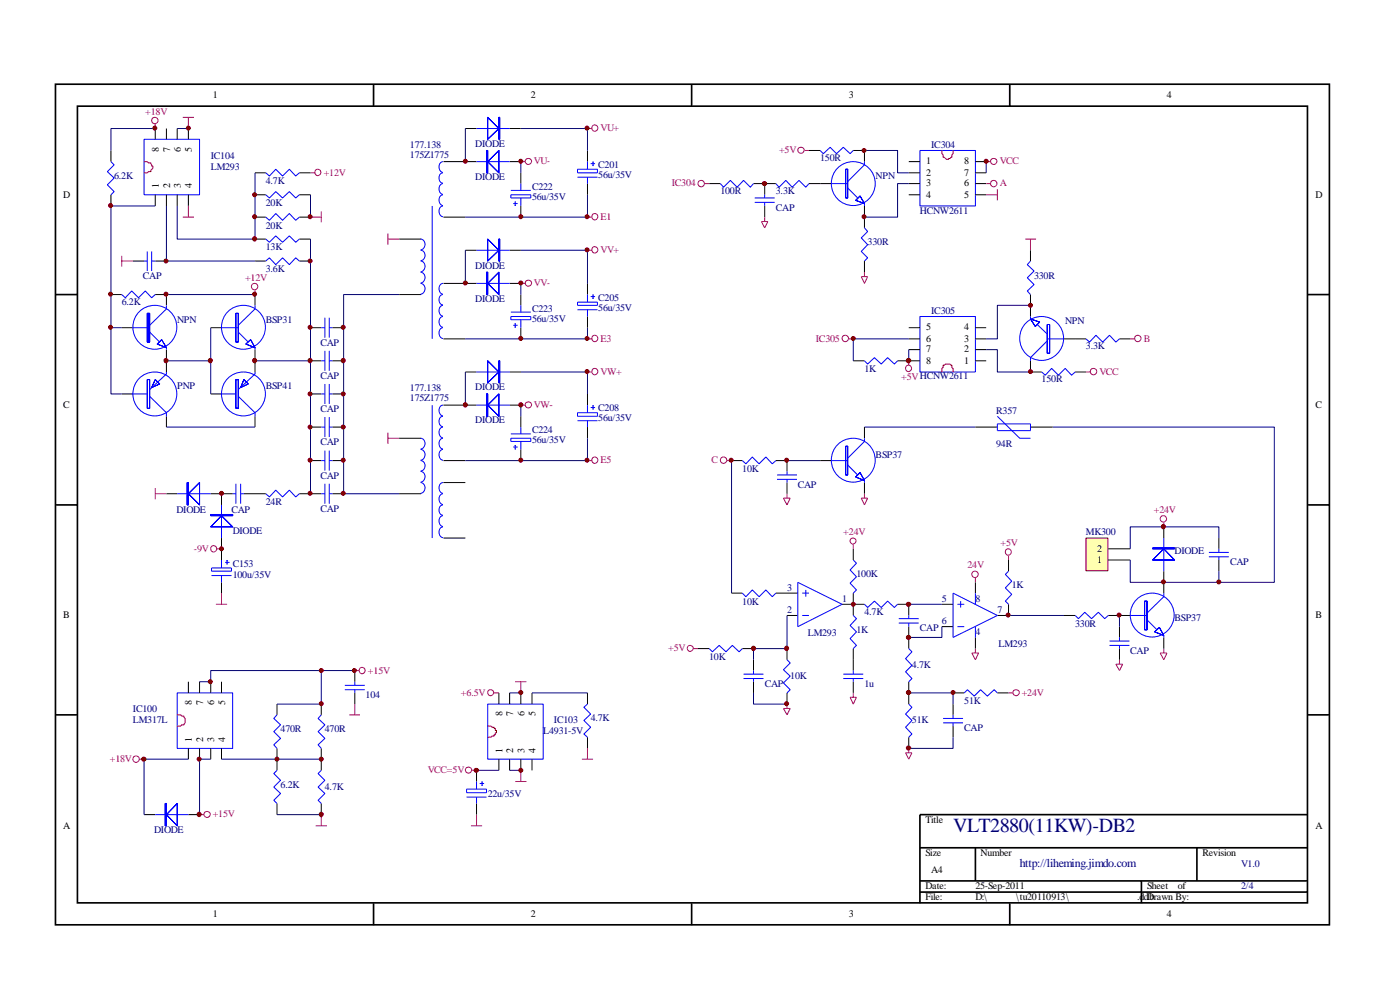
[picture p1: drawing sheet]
<svg xmlns="http://www.w3.org/2000/svg" width="297mm" height="210mm" viewBox="0 0 297 210" stroke-linecap="round" stroke-linejoin="round" font-family="sans-serif">
<g fill="none" stroke="#000" stroke-width=".35">
<path d="M11.8 17.9h270.2v178.3h-270.2zM79.2 17.9v4.6M146.7 17.9v4.6M214.2 17.9v4.6M16.4 22.5h261v169h-261zM11.8 62.5h4.6M277.5 62.5h4.6M11.8 107.1h4.6M277.5 107.1h4.6M11.8 151.6h4.6M277.5 151.6h4.6M195.2 179.8h82.3"/>
<path d="M206.9 179.8v7.1M253.9 179.8v7.1M277.5 172.8h-82.3v18.8M79.2 191.6v4.7M146.7 191.6v4.7M195.2 186.9h82.3M195.2 189.2h82.3M214.2 191.6v4.7M242.1 186.9v4.7"/>
</g>
<g fill="none" stroke="#00f" stroke-width=".21">
<path d="M23.5 34.3l.7 .7-1.4 1.4 1.4 1.4-1.4 1.4 1.4 1.4-.7 .7M30.6 29.5h11.7v11.8h-11.7zM56.4 36.7l.7 .6 1.4-1.4 1.4 1.4 1.5-1.4 1.3 1.4 .8-.6M94 38.9a1.19 1.19 0 0 0-.9 1.2 1.19 1.19 0 0 0 .9 1.1M94 36.7a1.14 1.14 0 0 0-.9 1.1 1.14 1.14 0 0 0 .9 1.1M94 34.3a1.19 1.19 0 0 0-.9 1.1 1.19 1.19 0 0 0 .9 1.2M101.1 27.3h7M101.1 34.3h7M110.5 38.9v1.5M122.5 35.9h4.2v.8h-4.2zM122.5 37.6h4.2M124.6 34.3v1.6"/>
<path d="M124.6 37.6v1.3M125.3 34.7h.9M125.8 34.3v.9M152.8 38.9l.7 .8 1.4-1.4 1.5 1.4 1.3-1.4 1.5 1.4 .7-.8M164.6 38.9l.7 .8 1.4-1.4 1.4 1.4 1.4-1.4 1.4 1.4 .7-.8M174 31.9l.7 .7 1.4-1.4 1.4 1.4 1.4-1.4 1.4 1.4 .7-.7M176.4 38.9h3.4M179.8 39.9l2.1 2.1M183.4 34.3v.7l-3.6 3.5M195.2 31.9h11.7v11.8h-11.7zM30.6 55.4h.6M31.2 53.3v4.2"/>
<path d="M32.2 55.4h.7M32.2 53.3v4.2M56.4 50.7l.7 .7 1.4-1.4 1.4 1.4 1.5-1.4 1.3 1.4 .8-.7M56.4 55.4l.7-.7 1.4 1.4 1.4-1.4 1.5 1.4 1.3-1.4 .8 .7M56.4 41.3l.7 .7 1.4-1.4 1.4 1.4 1.5-1.4 1.3 1.4 .8-.7M56.4 46.1l.7 .6 1.4-1.4 1.4 1.4 1.5-1.4 1.3 1.4 .8-.6M89.2 50.7a1.17 1.17 0 0 1 1 1.2 1.17 1.17 0 0 1-1 1.1M89.2 53.1a1.11 1.11 0 0 1 1 1.1 1.11 1.11 0 0 1-1 1.1M89.2 55.4a1.17 1.17 0 0 1 1 1.1 1.17 1.17 0 0 1-1 1.2M89.2 57.7a1.17 1.17 0 0 1 1 1.2 1.17 1.17 0 0 1-1 1.1M91.7 43.7v28.2M94 43.7a1.19 1.19 0 0 0-.9 1.1 1.19 1.19 0 0 0 .9 1.2"/>
<path d="M94 41.3a1.19 1.19 0 0 0-.9 1.2 1.19 1.19 0 0 0 .9 1.1M101.1 53.1h7M108.4 41.3h4.2v.7h-4.2zM108.4 40.4h4.2M108.9 43.2h.9M109.3 42.8v.9M110.5 42v1.7M160.1 42h4.2M160.1 42.9h4.2M162.2 41.3v.7M162.2 42.9v.8M183.4 48.3l.7 .8-1.4 1.4 1.4 1.4-1.4 1.4 1.4 1.4-.7 .7"/>
<path d="M183.4 43.2v.5M218.6 55.4l-.7 .7 1.5 1.4-1.5 1.4 1.5 1.5-1.5 1.3 .7 .8M25.8 62.5l.8 .7 1.3-1.5 1.5 1.5 1.4-1.5 1.4 1.5 .7-.7M28.2 69.5h3.5M31.7 70.4l2.2 2.2M35.3 64.8v.7l-3.6 3.5M35.3 78.9v.4l-3.6 3.3M35.3 73.7v.5M47 69.5h3.5M50.5 70.4l2.2 2.2M54.1 64.8v.7l-3.6 3.5M54.1 78.9v.4l-3.6 3.3"/>
<path d="M54.1 73.7v.5M68.2 69.5h.7M68.2 76.5h.7M68.9 67.4v4.2M68.9 74.4v4.3M69.8 69.5h.7M69.8 67.4v4.2M69.8 74.4v4.3M69.8 76.5h.7M89.2 60.1a1.17 1.17 0 0 1 1 1.2 1.17 1.17 0 0 1-1 1.1M94 69.5a1.19 1.19 0 0 0-.9 1.2 1.19 1.19 0 0 0 .9 1.1M94 67.1a1.19 1.19 0 0 0-.9 1.2 1.19 1.19 0 0 0 .9 1.1"/>
<path d="M94 64.8a1.19 1.19 0 0 0-.9 1.1 1.19 1.19 0 0 0 .9 1.2M94 62.5a1.14 1.14 0 0 0-.9 1.1 1.14 1.14 0 0 0 .9 1.1M94 60.1a1.19 1.19 0 0 0-.9 1.2 1.19 1.19 0 0 0 .9 1.1M101.1 60.1h7M101.1 78.9h7M108.4 67.1h4.2v.7h-4.2zM108.4 66.2h4.2M108.9 69h.9M109.3 68.6v.9M110.5 64.8v1.4M110.5 67.8v1.7M122.5 64.1h4.2v.7h-4.2z"/>
<path d="M122.5 65.7h4.2M124.6 62.5v1.6M124.6 65.7v1.4M125.3 62.9h.9M125.8 62.5v.9M183.4 76.5l.7 .7 1.4-1.3 1.4 1.3 1.4-1.3 1.4 1.3 .7-.7M195.2 67.1h11.7v11.8h-11.7zM218.6 67.1v.5M220 68.8l2.2 2.1M221 78.9l.7 .7 1.4-1.5 1.4 1.5 1.5-1.5 1.3 1.5 .8-.7M222.2 72.3l-3.6 3.6v.6M222.2 71.9h3.5"/>
<path d="M230.4 71.9l.7 .7 1.4-1.5 1.4 1.5 1.5-1.5 1.3 1.5 .8-.7M27.9 83.6h3.3M31.7 84.1l3.6 3.4v.8M46.8 83.6h3.2M50.5 84.1l3.6 3.4v.8M68.2 83.6h.7M68.2 97.7h.7M68.2 90.6h.7M68.9 81.4v4.3M68.9 88.5v4.2M68.9 95.6v4.2M69.8 83.6h.7"/>
<path d="M69.8 97.7h.7M69.8 81.4v4.3M69.8 88.5v4.2M69.8 95.6v4.2M69.8 90.6h.7M89.2 93a1.17 1.17 0 0 1 1 1.1 1.17 1.17 0 0 1-1 1.1M89.2 95.3a1.17 1.17 0 0 1 1 1.2 1.17 1.17 0 0 1-1 1.1M89.2 97.7a1.11 1.11 0 0 1 1 1.1 1.11 1.11 0 0 1-1 1.1M89.2 100a1.17 1.17 0 0 1 1 1.1 1.17 1.17 0 0 1-1 1.2M91.7 85.9v28.2M94 95.3a1.19 1.19 0 0 0-.9 1.2 1.19 1.19 0 0 0 .9 1.1M94 93a1.19 1.19 0 0 0-.9 1.1 1.19 1.19 0 0 0 .9 1.1"/>
<path d="M94 90.6a1.19 1.19 0 0 0-.9 1.1 1.19 1.19 0 0 0 .9 1.2M94 88.3a1.14 1.14 0 0 0-.9 1.1 1.14 1.14 0 0 0 .9 1.1M94 85.9a1.19 1.19 0 0 0-.9 1.2 1.19 1.19 0 0 0 .9 1.1M101.1 85.9h7M108.4 93h4.2v.6h-4.2zM108.4 92h4.2M108.9 94.8h.9M109.3 94.4v.9M110.5 90.6v1.4M110.5 93.6v1.7M122.5 87.5h4.2v.8h-4.2zM122.5 89.2h4.2"/>
<path d="M124.6 85.9v1.6M124.6 89.2v1.4M125.3 86.4h.9M125.8 85.9v1M176.4 97.7h3.4M179.8 98.6l2.1 2.2M183.4 93v.6l-3.6 3.6M37.6 104.7h7.1M47 107.1v7M47 118.8v1.7M47.8 119.3h.9M48.2 118.8v.9"/>
<path d="M49.4 104.7h.6M50 102.6v4.2M51.1 104.7h.6M51.1 102.6v4.2M56.4 104.7l.7 .7 1.4-1.4 1.4 1.4 1.5-1.4 1.3 1.4 .8-.7M68.2 104.7h.7M68.9 102.6v4.2M69.8 102.6v4.2M69.8 104.7h.7M89.2 102.4a1.17 1.17 0 0 1 1 1.1 1.17 1.17 0 0 1-1 1.1M94 111.8a1.19 1.19 0 0 0-.9 1.1 1.19 1.19 0 0 0 .9 1.1M94 109.4a1.19 1.19 0 0 0-.9 1.1 1.19 1.19 0 0 0 .9 1.2"/>
<path d="M94 107.1a1.14 1.14 0 0 0-.9 1.1 1.14 1.14 0 0 0 .9 1.1M94 104.7a1.19 1.19 0 0 0-.9 1.2 1.19 1.19 0 0 0 .9 1.1M94 102.4a1.19 1.19 0 0 0-.9 1.1 1.19 1.19 0 0 0 .9 1.1M183.4 101.9v.5M44.9 120.5h4.2v.7h-4.2zM44.9 122.1h4.2M47 122.1v1.4M169.2 123.5l9.4 4.7-9.4 4.7zM170.2 130.6h1.4M170.2 125.8h1.4M170.9 125.1v1.5M192.8 137.6l.7 .7-1.4 1.4 1.4 1.4-1.4 1.4 1.4 1.4-.7 .7"/>
<path d="M202.2 125.8l9.4 4.8-9.4 4.6zM203.1 132.9h1.5M203.1 128.2h1.5M203.8 127.5v1.4M206.9 125.8v2.4M206.9 132.9v2.3M228.1 130.6l.7 .6 1.3-1.3 1.5 1.3 1.4-1.3 1.4 1.3 .7-.6M239.8 130.6h3.5M243.3 131.5l2.1 2.1M246.9 125.8v.8l-3.6 3.4M246.9 134.8v.4M37.6 147h11.8v11.7h-11.8z"/>
<path d="M58.8 151.6l-.7 .8 1.4 1.4-1.4 1.4 1.4 1.4-1.4 1.4 .7 .7M68.2 151.6l-.7 .8 1.4 1.4-1.4 1.4 1.4 1.4-1.4 1.4 .7 .7M73.2 145.4h4.2M73.2 146.3h4.2M75.3 144.6v.8M75.3 146.3v.7M103.5 149.4h11.7v11.6h-11.7zM124.6 149.4l-.7 .6 1.4 1.5-1.4 1.3 1.4 1.5-1.4 1.4 .7 .7M192.8 149.4l.7 .6-1.4 1.5 1.4 1.3-1.4 1.5 1.4 1.4-.7 .7M204.6 147l.6-.7 1.5 1.4 1.3-1.4 1.5 1.4 1.4-1.4 .7 .7M32.9 172.8h7.1M58.8 163.4l-.7 .7 1.4 1.4-1.4 1.5 1.4 1.3-1.4 1.5 .7 .6"/>
<path d="M68.2 163.4l-.7 .7 1.4 1.4-1.4 1.5 1.4 1.3-1.4 1.5 .7 .6M99 167.4h4.2v.7h-4.2zM99 169.1h4.2M101.1 165.8v1.6M101.1 169.1v1.3M101.8 166.2h.9M102.3 165.8v.9"/>
<circle cx="181" cy="38.9" r="4.7"/>
<circle cx="32.8" cy="69.4" r="4.7"/>
<circle cx="51.6" cy="69.4" r="4.7"/>
<circle cx="221" cy="71.8" r="4.7"/>
<circle cx="32.8" cy="83.6" r="4.7"/>
<circle cx="51.6" cy="83.6" r="4.7"/>
<circle cx="181" cy="97.6" r="4.7"/>
<circle cx="244.4" cy="130.5" r="4.7"/>
</g>
<g fill="none" stroke="#000" stroke-width=".21">
<path d="M23.5 31.9v2.4M32.9 27.3v2.2M35.3 27.3v2.2M37.6 27.3v2.2M40 27.3v2.2M54.1 36.7h2.3M63.5 36.7h2.4M94.1 34.3h7M98.7 27.3h2.4M108.1 34.3h2.4M108.1 27.3h2.4M110.5 36.7v2.2"/>
<path d="M124.6 31.9v2.4M124.6 38.9v2.4M150.5 38.9h2.3M159.9 38.9h4.7M162.2 38.9v2.4M171.6 38.9h4.8M171.6 31.9h2.4M181 31.9h2.4v2.4M192.8 36.7h2.4M192.8 34.3h2.4M192.8 38.9h2.4M206.9 36.7h2.3"/>
<path d="M206.9 34.3h2.3M206.9 38.9h2.3M23.5 41.3v2.4M28.2 55.4h2.4M32.9 41.3v2.4M32.9 55.4h2.4M35.3 41.3v2.4M37.6 41.3v2.4M40 41.3v2.4M54.1 50.7h2.3M54.1 55.4h2.3M54.1 41.3h2.3"/>
<path d="M54.1 46.1h2.3M63.5 50.7h2.4M63.5 55.4h2.4M63.5 41.3h2.4M63.5 46.1h2.4M84.7 50.7h4.6M94.1 46.1h4.6M98.7 53.1h2.4M108.1 53.1h2.4M110.5 43.7v2.4M162.2 43.7v2.4M183.4 43.7v4.6"/>
<path d="M183.4 55.4v2.3M192.8 41.3h2.4M206.9 41.3h2.3M218.6 53.1v2.3M23.5 62.5h2.3M25.8 69.5h2.4M32.9 62.5h2.4v2.3M35.3 74.2v4.7M44.7 69.5h2.3M54.1 62.5v2.3M54.1 74.2v4.7M65.9 69.5h2.3"/>
<path d="M65.9 76.5h2.3M70.5 69.5h2.4M70.5 76.5h2.4M84.7 62.5h4.6M94.1 71.9h4.6M94.1 60.1h7M98.7 78.9h2.4M108.1 60.1h2.4M108.1 78.9h2.4M110.5 62.5v2.3M110.5 69.5v2.4M124.6 60.1v2.4"/>
<path d="M124.6 67.1v2.4M181 76.5h2.4M190.4 76.5h4.8M192.8 69.5h2.4M192.8 71.9h2.4M192.8 74.2h2.4M206.9 69.5h2.3M206.9 76.5h2.3M206.9 71.9h2.3M206.9 74.2h2.3M218.6 76.5v2.4h2.4M218.6 62.5v4.6"/>
<path d="M225.7 71.9h4.7M228.1 78.9h2.3M237.5 71.9h2.3M25.8 83.6h2.4M35.3 88.3v2.3M44.7 83.6h2.3M54.1 88.3v2.3M65.9 83.6h2.3M65.9 97.7h2.3M65.9 90.6h2.3M70.5 83.6h2.4M70.5 97.7h2.4"/>
<path d="M70.5 90.6h2.4M84.7 93h4.6M94.1 97.7h4.6M94.1 85.9h7M108.1 85.9h2.4M110.5 88.3v2.3M110.5 95.3v2.4M124.6 83.6v2.3M124.6 90.6v2.4M174 97.7h2.4M183.4 90.6v2.4M35.3 104.7h2.3"/>
<path d="M44.7 104.7h4.7M47 104.7v2.4M47 114.1v4.7M51.7 104.7h4.7M63.5 104.7h4.7M70.5 104.7h2.4M84.7 104.7h4.6M94.1 114.1h4.6M94.1 102.4h4.6M183.4 102.4v2.3M47 123.5v2.3M167 130.6h2.2"/>
<path d="M167 125.8h2.2M178.6 128.2h2.4M192.8 135.2v2.4M199.8 128.2h2.4M199.8 132.9h2.4M206.9 123.5v2.3M206.9 135.2v2.4M211.6 130.6h2.4M225.7 130.6h2.4M235.1 130.6h4.7M246.9 123.5v2.3M246.9 135.2v2.4"/>
<path d="M40 144.6v2.4M40 158.7v2.3M42.3 144.6v2.4M42.3 158.7v2.3M44.7 144.6v2.4M44.7 158.7v2.3M47 144.6v2.4M47 158.7v2.3M58.8 149.4v2.2M58.8 158.7v4.7M68.2 149.4v2.2M68.2 158.7v4.7"/>
<path d="M75.3 142.2v2.4M75.3 147v2.4M105.8 147v2.4M108.1 147v2.4M110.5 147v2.4M112.9 147v2.4M124.6 147v2.4M124.6 156.4v2.3M192.8 144.6v4.8M192.8 156.4v2.3M202.2 147h2.4M211.6 147h2.4"/>
<path d="M30.6 172.8h2.3M40 172.8h2.3M58.8 170.4v2.4M68.2 170.4v2.4M101.1 163.4v2.4M101.1 170.4v2.4M105.8 161v2.4M108.1 161v2.4M110.5 161v2.4M112.9 161v2.4"/>
</g>
<path d="M30.6 34.3h.6l.3 .2h.5l.2 .7h.2v.5l-.4 .5v.2h-.5l-.3 .3h-.6M199.8 31.9v.7l.3 .3v.5h.2a.72 .72 0 0 0 1 .4v-.2l.6-.2v-.5l.3-.3v-.7M199.8 78.9v-.8l.3-.1v-.5h.2l.3-.3h.9l.4 .3v.5l.3 .1v.8M37.6 151.6h.8l.1 .3h.5v.2l.3 .3v.9l-.3 .5h-.5l-.1 .2h-.8M103.5 154h.6l.3 .3h.4v.2h.3v.4h.2v.5h-.2v.5h-.3v.2h-.4l-.3 .3h-.6" fill="none" stroke="#f00" stroke-width=".21"/>
<g fill="none" stroke="#a1006a" stroke-width=".21">
<path d="M32.9 26.3v1M38.8 24.9h2.3M40 24.9v2.4M65.9 36.7h.9M110.5 34.3h.9M124.6 27.3h1M149.5 38.9h1M170.7 31.9h.9M209.2 34.3h.9M209.2 38.9h.9M25.8 54.3v2.3M25.8 55.4h2.4"/>
<path d="M38.8 46.1h2.3M40 43.7v2.4M65.9 46.1h2.3M68.2 44.9v2.3M82.3 49.5v2.4M82.3 50.7h2.4M124.6 46.1h1M124.6 53.1h1M161.5 47h1.4l-.7 1.3zM162.2 46.1v.9M182.7 58.7h1.4l-.7 1.4zM183.4 57.7v1"/>
<path d="M209.2 41.3h2.4M211.6 40.1v2.4M217.5 50.7h2.3M218.6 50.7v2.4M54.1 61.6v.9M110.5 60.1h.9M124.6 71.9h1M124.6 78.9h1M180.1 71.9h.9M192.8 76.5v1M230.4 78.9h.9M239.8 71.9h.9"/>
<path d="M82.3 91.8v2.3M82.3 93h2.4M110.5 85.9h.9M124.6 97.7h1M32.9 103.5v2.4M32.9 104.7h2.4M46.1 116.4h.9M182.7 105.7h1.4l-.7 1.4zM183.4 104.7v1M45.8 128.2h2.4M47 125.8v2.4M206.2 138.5h1.4l-.7 1.5z"/>
<path d="M206.9 137.6v.9M237.5 140v.9M246.1 138.5h1.5l-.7 1.5zM246.9 137.6v.9M74.1 151.6h2.3M75.3 142.2h.9M75.3 149.4v2.2M104.8 147h1M109.3 144.6h2.4M110.5 144.6v2.4M124.6 158.7v2.3M166.2 150.3h1.4l-.6 1.3z"/>
<path d="M167 149.4v.9M192.1 159.7h1.4l-.7 1.3zM192.8 158.7v1M236.7 140.9h1.5l-.7 1.3zM29.6 161h1M42.3 172.8h1M67 175.2h2.3M68.2 172.8v2.4M99.9 175.2h2.4M100.2 163.4h.9M101.1 172.8v2.4M123.4 161h2.4"/>
<circle cx="32.8" cy="25.6" r=".68"/>
<circle cx="67.4" cy="36.6" r=".66"/>
<circle cx="112.1" cy="34.2" r=".66"/>
<circle cx="126.2" cy="27.2" r=".66"/>
<circle cx="148.8" cy="38.9" r=".68"/>
<circle cx="169.9" cy="31.9" r=".66"/>
<circle cx="210.8" cy="38.9" r=".68"/>
<circle cx="210.8" cy="34.2" r=".66"/>
<circle cx="126.2" cy="46" r=".66"/>
<circle cx="126.2" cy="53" r=".66"/>
<circle cx="54" cy="60.8" r=".68"/>
<circle cx="112.1" cy="60.1" r=".66"/>
<circle cx="126.2" cy="78.8" r=".66"/>
<circle cx="126.2" cy="71.8" r=".66"/>
<circle cx="179.3" cy="71.8" r=".68"/>
<circle cx="192.7" cy="78.1" r=".66"/>
<circle cx="232" cy="78.8" r=".68"/>
<circle cx="241.4" cy="71.8" r=".68"/>
<circle cx="112.1" cy="85.9" r=".66"/>
<circle cx="126.2" cy="97.6" r=".66"/>
<circle cx="45.3" cy="116.4" r=".66"/>
<circle cx="76.8" cy="142.2" r=".66"/>
<circle cx="104.1" cy="146.9" r=".64"/>
<circle cx="28.9" cy="161" r=".68"/>
<circle cx="44" cy="172.8" r=".66"/>
<circle cx="99.4" cy="163.4" r=".66"/>
</g>
<path d="M31.2 66.5v6.1h.5v-6.1zM31.2 66.5v6.1h.5v-6.1z" fill="#00f" stroke="#00f" stroke-width=".21"/>
<g fill="#00f" stroke="#00f" stroke-width=".21">
<path d="M34.3 72.1l-.9 .9 1.9 .7zM34.3 72.1l-.9 .9 1.9 .7z" fill-rule="evenodd"/>
<path d="M50 66.5v6.1h.5v-6.1zM50 66.5v6.1h.5v-6.1z" fill-rule="evenodd"/>
<path d="M52.2 73l1.9 .7-.9-1.6zM52.2 73l1.9 .7-.9-1.6z" fill-rule="evenodd"/>
<path d="M31.2 80.5v6.1h.5v-6.1zM31.2 80.5v6.1h.5v-6.1z" fill-rule="evenodd"/>
<path d="M32.9 80.5l1 .9-1.7 .8zM32.9 80.5l1 .9-1.7 .8z" fill-rule="evenodd"/>
<path d="M50 80.5v6.1h.5v-6.1zM50 80.5v6.1h.5v-6.1z" fill-rule="evenodd"/>
<path d="M51.7 80.5l1 .9-1.6 .8zM51.7 80.5l1 .9-1.6 .8z" fill-rule="evenodd"/>
<path d="M39.7 102.4v4.7h.3v-4.7zM39.7 102.4v4.7h.3v-4.7z" fill-rule="evenodd"/>
<path d="M40 104.7l2.3-2.3v4.7zM40 104.7l2.3-2.3v4.7z" fill-rule="evenodd"/>
<path d="M44.7 109.1v.3h4.7v-.3zM44.7 109.1v.3h4.7v-.3z" fill-rule="evenodd"/>
<path d="M47 109.4l2.4 2.4h-4.7zM47 109.4l2.4 2.4h-4.7z" fill-rule="evenodd"/>
<path d="M105.8 24.9v4.6h.2v-4.6zM105.8 24.9v4.6h.2v-4.6z" fill-rule="evenodd"/>
<path d="M103.5 24.9l2.3 2.4-2.3 2.2zM103.5 24.9l2.3 2.4-2.3 2.2z" fill-rule="evenodd"/>
<path d="M105.8 50.7v4.7h.2v-4.7zM105.8 50.7v4.7h.2v-4.7z" fill-rule="evenodd"/>
<path d="M103.5 50.7l2.3 2.4-2.3 2.3zM103.5 50.7l2.3 2.4-2.3 2.3z" fill-rule="evenodd"/>
<path d="M103.2 31.9v4.8h.3v-4.8zM103.2 31.9v4.8h.3v-4.8z" fill-rule="evenodd"/>
<path d="M103.5 34.3l2.3-2.4v4.8zM103.5 34.3l2.3-2.4v4.8z" fill-rule="evenodd"/>
<path d="M103.2 57.7v4.8h.3v-4.8zM103.2 57.7v4.8h.3v-4.8z" fill-rule="evenodd"/>
<path d="M103.5 60.1l2.3-2.4v4.8zM103.5 60.1l2.3-2.4v4.8z" fill-rule="evenodd"/>
<path d="M105.8 76.5v4.7h.2v-4.7zM105.8 76.5v4.7h.2v-4.7z" fill-rule="evenodd"/>
<path d="M103.5 76.5l2.3 2.4-2.3 2.3zM103.5 76.5l2.3 2.4-2.3 2.3z" fill-rule="evenodd"/>
<path d="M103.2 83.6v4.7h.3v-4.7zM103.2 83.6v4.7h.3v-4.7z" fill-rule="evenodd"/>
<path d="M103.5 85.9l2.3-2.3v4.7zM103.5 85.9l2.3-2.3v4.7z" fill-rule="evenodd"/>
<path d="M35.1 170.4v4.8h.2v-4.8zM35.1 170.4v4.8h.2v-4.8z" fill-rule="evenodd"/>
<path d="M37.6 170.4v4.8l-2.3-2.4zM37.6 170.4v4.8l-2.3-2.4z" fill-rule="evenodd"/>
<path d="M179.4 35.9v6.1h.4v-6.1zM179.4 35.9v6.1h.4v-6.1z" fill-rule="evenodd"/>
<path d="M181.5 42.5l1.9 .7-.9-1.6zM181.5 42.5l1.9 .7-.9-1.6z" fill-rule="evenodd"/>
<path d="M222.2 68.8v6.1h.5v-6.1zM222.2 68.8v6.1h.5v-6.1z" fill-rule="evenodd"/>
<path d="M218.6 67.6l1 1.7 1-1zM218.6 67.6l1 1.7 1-1z" fill-rule="evenodd"/>
<path d="M179.4 94.7v6.1h.4v-6.1zM179.4 94.7v6.1h.4v-6.1z" fill-rule="evenodd"/>
<path d="M182.5 100.2l-1 1 1.9 .7zM182.5 100.2l-1 1 1.9 .7z" fill-rule="evenodd"/>
<path d="M242.8 127.5v6.1h.5v-6.1zM242.8 127.5v6.1h.5v-6.1z" fill-rule="evenodd"/>
<path d="M244.9 134l2 .8-.9-1.7zM244.9 134l2 .8-.9-1.7z" fill-rule="evenodd"/>
</g>
<g fill="none" stroke="#000080" stroke-width=".21">
<path d="M32.9 27.3h-9.4v4.6M37.6 27.3h2.4M54.1 36.7v14h-16.5v-7M98.7 27.3v7M110.5 27.3h14.1v4.6M110.5 34.3v2.4M183.4 31.9h7v4.8h2.4M192.8 38.9h-2.4v7.2h-7M209.2 34.3v2.4M32.9 43.7h-9.4v39.9h2.3M35.3 43.7v11.7h18.8M65.9 41.3v4.8"/>
<path d="M65.9 50.7v54M98.7 53.1v7M110.5 53.1h14.1v7M124.6 41.3v4.8h-25.9M23.5 69.5h2.3M35.3 76.5h9.4M35.3 62.5h18.8M44.7 69.5v14.1M54.1 76.5h11.8M84.7 62.5h-11.8v42.2h11.8M98.7 78.9v7M110.5 78.9h14.1v4.7"/>
<path d="M110.5 60.1v2.4M124.6 69.5v2.4h-25.9M192.8 71.9h-11.8v4.6M192.8 74.2v2.3M209.2 74.2h2.4v4.7h7M218.6 64.8h-7v7.1h-2.4M35.3 90.6h18.8M110.5 85.9v2.4M124.6 93v4.7h-25.9M68.2 142.2v7.2h-9.4M75.3 142.2h-30.6v2.4h-2.4M108.1 147h2.4"/>
<path d="M112.9 147h11.7M40 161h-9.4v11.8M44.7 161h-2.4v11.8M47 161h21.2M58.8 172.8h9.4M101.1 163.4h4.7"/>
</g>
<g fill="#800000" stroke="#800000" stroke-width=".21">
<circle cx="35.2" cy="76.5" r=".45"/>
<circle cx="44.6" cy="76.5" r=".45"/>
<circle cx="35.2" cy="62.4" r=".42"/>
<circle cx="54" cy="62.4" r=".42"/>
<circle cx="54" cy="76.5" r=".45"/>
<circle cx="65.8" cy="97.6" r=".42"/>
<circle cx="65.8" cy="76.5" r=".45"/>
<circle cx="65.8" cy="83.6" r=".42"/>
<circle cx="65.8" cy="90.6" r=".42"/>
<circle cx="72.8" cy="76.5" r=".45"/>
<circle cx="72.8" cy="83.6" r=".42"/>
<circle cx="72.8" cy="90.6" r=".42"/>
<circle cx="65.8" cy="104.6" r=".42"/>
<circle cx="47" cy="104.6" r=".42"/>
<circle cx="72.8" cy="69.4" r=".42"/>
<circle cx="32.9" cy="27.2" r=".42"/>
<circle cx="23.5" cy="43.6" r=".42"/>
<circle cx="23.5" cy="62.4" r=".42"/>
<circle cx="23.5" cy="69.4" r=".42"/>
<circle cx="65.8" cy="69.4" r=".42"/>
<circle cx="65.8" cy="55.4" r=".42"/>
<circle cx="35.2" cy="55.4" r=".42"/>
<circle cx="40" cy="27.2" r=".42"/>
<circle cx="54" cy="50.7" r=".45"/>
<circle cx="54" cy="41.3" r=".42"/>
<circle cx="54" cy="46" r=".42"/>
<circle cx="65.8" cy="46" r=".42"/>
<circle cx="98.7" cy="34.2" r=".42"/>
<circle cx="98.7" cy="60" r=".42"/>
<circle cx="124.5" cy="46" r=".42"/>
<circle cx="110.5" cy="46" r=".42"/>
<circle cx="124.5" cy="27.2" r=".42"/>
<circle cx="110.5" cy="34.2" r=".42"/>
<circle cx="124.5" cy="53" r=".42"/>
<circle cx="124.5" cy="71.8" r=".42"/>
<circle cx="110.5" cy="71.8" r=".42"/>
<circle cx="110.5" cy="60" r=".42"/>
<circle cx="72.8" cy="97.6" r=".42"/>
<circle cx="72.8" cy="104.6" r=".42"/>
<circle cx="98.7" cy="85.9" r=".45"/>
<circle cx="124.5" cy="78.8" r=".42"/>
<circle cx="124.5" cy="97.6" r=".42"/>
<circle cx="110.5" cy="97.6" r=".42"/>
<circle cx="110.5" cy="85.9" r=".45"/>
<circle cx="183.3" cy="31.9" r=".42"/>
<circle cx="183.3" cy="46" r=".42"/>
<circle cx="162.2" cy="38.9" r=".45"/>
<circle cx="209.2" cy="34.2" r=".42"/>
<circle cx="218.6" cy="64.8" r=".42"/>
<circle cx="218.6" cy="78.8" r=".42"/>
<circle cx="181" cy="71.8" r=".42"/>
<circle cx="192.7" cy="76.5" r=".48"/>
<circle cx="42.2" cy="161" r=".42"/>
<circle cx="44.6" cy="144.6" r=".42"/>
<circle cx="68.1" cy="172.8" r=".45"/>
<circle cx="68.2" cy="161" r=".42"/>
<circle cx="68.2" cy="149.3" r=".42"/>
<circle cx="58.8" cy="161" r=".42"/>
<circle cx="30.5" cy="161" r=".45"/>
<circle cx="68.2" cy="142.2" r=".42"/>
<circle cx="110.5" cy="146.9" r=".42"/>
<circle cx="101.1" cy="163.4" r=".45"/>
</g>
<path d="M230.5 114.2h4.4v6.8h-4.4z" fill="#ffffb0"/>
<path d="M230.4 114.1h4.6v7h-4.6z" fill="none" stroke="#800000" stroke-width=".21"/>
<g fill="none" stroke="#000" stroke-width=".21">
<path d="M155.2 97.7h2.3M164.6 97.7h2.4v2.3M206.9 90.6h4.7M218.6 90.6h4.8M167 102.4v2.3M181 116.4v2.4M214 118.8v2.4M235.1 118.8h4.7M235.1 116.4h4.7M246.9 111.8v2.3M258.6 114.1v2.3M258.6 118.8v2.4"/>
<path d="M148.1 137.6h2.4M155.2 125.8h2.3M157.5 137.6h2.4M159.9 140v2.2M164.6 125.8h2.4M167 137.6v2.4M181 128.2h2.4M181 125.8v4.8M181 137.6v4.6M190.4 128.2h2.4v2.4M192.8 132.9v2.3M214 128.2v2.4"/>
<path d="M237.5 132.9v2.3M237.5 137.6v2.4M246.9 121.2v2.3M159.9 144.6v2.4M167 147v2.4M181 144.6v2.4M202.2 149.4v2.2M202.2 154v2.4"/>
</g>
<g fill="none" stroke="#00f" stroke-width=".21">
<path d="M157.5 97.7l.7 .7 1.4-1.5 1.4 1.5 1.5-1.5 1.3 1.5 .8-.7M167 100v.8M211.6 88.3l4.7 4.7h2.3M211.6 89.9h7v1.5h-7zM164.8 100.8h4.3M164.8 101.7h4.3M167 101.7v.7M181 118.8l.7 .7-1.4 1.4 1.4 1.4-1.4 1.4 1.4 1.4-.7 .7M246.9 114.1v7.1M256.5 117.2h4.2M256.5 118.1h4.2M258.6 116.4v.8"/>
<path d="M258.6 118.1v.7M150.5 137.6l.6 .7 1.5-1.4 1.4 1.4 1.4-1.4 1.4 1.4 .7-.7M157.5 125.8l.7 .8 1.4-1.5 1.4 1.5 1.5-1.5 1.3 1.5 .8-.8M167 140l.6 .6-1.4 1.5 1.4 1.3-1.4 1.5 1.4 1.4-.6 .7M181 130.6l.7 .6-1.4 1.5 1.4 1.3-1.4 1.5 1.4 1.4-.7 .7M183.4 128.2l.7 .7 1.4-1.4 1.4 1.4 1.4-1.4 1.4 1.4 .7-.7M190.7 131.2h4.2M190.7 132.2h4.2M192.8 130.6v.6M192.8 132.2v.7M214 121.2l-.7 .6 1.3 1.5-1.3 1.4 1.3 1.4-1.3 1.4 .7 .7M235.4 136h4.2"/>
<path d="M235.4 136.9h4.2M237.5 135.2v.8M237.5 136.9v.7M157.7 143h4.3M157.7 143.9h4.3M159.9 142.2v.8M159.9 143.9v.7M178.9 143h4.2M178.9 143.9h4.2M181 142.2v.8M181 143.9v.7M200.1 152.4h4.2"/>
<path d="M200.1 153.3h4.2M202.2 151.6v.8M202.2 153.3v.7"/>
</g>
<path d="M244.5 116.2v.2h4.7v-.2zM244.5 116.2v.2h4.7v-.2z" fill="#00f" stroke="#00f" stroke-width=".21"/>
<path d="M244.5 118.8l2.4-2.4 2.3 2.4zM244.5 118.8l2.4-2.4 2.3 2.4z" fill-rule="evenodd" fill="#00f" stroke="#00f" stroke-width=".21"/>
<g fill="none" stroke="#000080" stroke-width=".21">
<path d="M155.2 97.7v28.1M167 97.7h7M183.4 90.6h23.5M223.4 90.6h46.9v32.9h-11.7M239.8 118.8v4.7h18.8v-2.3M258.6 114.1v-2.3h-18.8v4.6M167 130.6v7h-7.1v2.4M192.8 128.2h7M199.8 132.9v2.3h-7M214 130.6h11.7M237.5 130.6v2.3M159.9 147v2.4h7.1"/>
<path d="M192.8 147h9.4v2.4M202.2 156.4v2.3h-9.4M108.1 163.4h2.4"/>
</g>
<g fill="#800000" stroke="#800000" stroke-width=".21">
<circle cx="246.8" cy="123.4" r=".42"/>
<circle cx="246.8" cy="111.7" r=".45"/>
<circle cx="213.9" cy="130.5" r=".42"/>
<circle cx="237.4" cy="130.5" r=".42"/>
<circle cx="192.8" cy="146.9" r=".45"/>
<circle cx="192.8" cy="158.7" r=".45"/>
<circle cx="202.2" cy="146.9" r=".42"/>
<circle cx="181" cy="128.2" r=".42"/>
<circle cx="166.9" cy="97.6" r=".42"/>
<circle cx="258.6" cy="123.4" r=".42"/>
<circle cx="166.9" cy="137.5" r=".45"/>
<circle cx="159.8" cy="137.5" r=".45"/>
<circle cx="166.9" cy="149.3" r=".42"/>
<circle cx="192.8" cy="128.2" r=".45"/>
<circle cx="192.8" cy="135.2" r=".45"/>
<circle cx="155.1" cy="97.6" r=".42"/>
<circle cx="110.5" cy="163.4" r=".42"/>
<circle cx="75.2" cy="142.2" r=".42"/>
<circle cx="42.2" cy="172.8" r=".45"/>
<circle cx="47" cy="116.4" r=".42"/>
</g>
<g fill="none" stroke="#a1006a" stroke-width=".21">
<path d="M154.3 97.7h.9M166.2 105.7h1.4l-.6 1.4zM167 104.7v1M181 115.5v.9M214 117.9v.9M246.9 110.8v1M147.2 137.6h.9M206.9 122.6v.9M180.3 147.9h1.4l-.7 1.5zM181 147v.9M214 147h.9M109.3 165.8h2.4"/>
<path d="M110.5 163.4v2.4"/>
<circle cx="153.5" cy="97.6" r=".68"/>
<circle cx="181" cy="114.8" r=".64"/>
<circle cx="213.9" cy="117.1" r=".66"/>
<circle cx="246.8" cy="110.1" r=".68"/>
<circle cx="146.4" cy="137.5" r=".64"/>
<circle cx="206.8" cy="121.8" r=".68"/>
<circle cx="215.6" cy="146.9" r=".66"/>
</g>
<text font-size="4.2" fill="#000080" x="202.2" y="176.4">VLT2880(11KW)-DB2</text>
<text font-size="2.5" fill="#000080" x="216.3" y="183.9">http://liheming.jimdo.com</text>
<g font-size="2.1">
<text x="45.1" y="20.8">1</text>
<text x="112.6" y="20.8">2</text>
<text x="180.1" y="20.8">3</text>
<text x="247.6" y="20.8">4</text>
<text x="33.7" y="32.2" transform="rotate(-90 33.7 32.2)">8</text>
<text x="36.1" y="32.2" transform="rotate(-90 36.1 32.2)">7</text>
<text x="38.4" y="32.2" transform="rotate(-90 38.4 32.2)">6</text>
<text x="40.7" y="32.2" transform="rotate(-90 40.7 32.2)">5</text>
<text x="196.5" y="34.9">1</text>
<text x="204.6" y="34.9">8</text>
<text x="13.4" y="41.9">D</text>
<text x="33.7" y="39.9" transform="rotate(-90 33.7 39.9)">1</text>
<text x="36.1" y="39.9" transform="rotate(-90 36.1 39.9)">2</text>
<text x="38.4" y="39.9" transform="rotate(-90 38.4 39.9)">3</text>
<text x="40.7" y="39.9" transform="rotate(-90 40.7 39.9)">4</text>
<text x="196.5" y="37.3">2</text>
<text x="196.5" y="39.5">3</text>
<text x="196.5" y="41.9">4</text>
<text x="204.6" y="41.9">5</text>
<text x="204.6" y="39.5">6</text>
<text x="204.6" y="37.3">7</text>
<text x="279.1" y="41.9">D</text>
<text x="196.5" y="70.1">5</text>
<text x="204.6" y="70.1">4</text>
<text x="196.5" y="72.5">6</text>
<text x="196.5" y="74.8">7</text>
<text x="196.5" y="77.1">8</text>
<text x="204.6" y="77.1">1</text>
<text x="204.6" y="74.8">2</text>
<text x="204.6" y="72.5">3</text>
<text x="13.4" y="86.5">C</text>
<text x="279.1" y="86.5">C</text>
<text x="232.7" y="119.4">1</text>
<text x="232.7" y="117.1">2</text>
<text x="13.4" y="131.1">B</text>
<text x="279.1" y="131.1">B</text>
<text x="40.7" y="149.5" transform="rotate(-90 40.7 149.5)">8</text>
<text x="43.1" y="149.5" transform="rotate(-90 43.1 149.5)">7</text>
<text x="45.5" y="149.5" transform="rotate(-90 45.5 149.5)">6</text>
<text x="47.8" y="149.5" transform="rotate(-90 47.8 149.5)">5</text>
<text x="106.6" y="151.9" transform="rotate(-90 106.6 151.9)">8</text>
<text x="108.9" y="151.9" transform="rotate(-90 108.9 151.9)">7</text>
<text x="111.3" y="151.9" transform="rotate(-90 111.3 151.9)">6</text>
<text x="113.6" y="151.9" transform="rotate(-90 113.6 151.9)">5</text>
<text x="40.7" y="157.3" transform="rotate(-90 40.7 157.3)">1</text>
<text x="43.1" y="157.3" transform="rotate(-90 43.1 157.3)">2</text>
<text x="45.5" y="157.3" transform="rotate(-90 45.5 157.3)">3</text>
<text x="47.8" y="157.3" transform="rotate(-90 47.8 157.3)">4</text>
<text x="106.6" y="159.7" transform="rotate(-90 106.6 159.7)">1</text>
<text x="108.9" y="159.7" transform="rotate(-90 108.9 159.7)">2</text>
<text x="111.3" y="159.7" transform="rotate(-90 111.3 159.7)">3</text>
<text x="113.6" y="159.7" transform="rotate(-90 113.6 159.7)">4</text>
<text x="13.4" y="175.8">A</text>
<text x="196.3" y="174.6">Title</text>
<text x="279.1" y="175.8">A</text>
<text x="196.3" y="181.6">Size</text>
<text x="197.5" y="185.2">A4</text>
<text x="208" y="181.6">Number</text>
<text x="255.1" y="181.6">Revision</text>
<text x="196.3" y="188.6">Date:</text>
<text x="196.3" y="191">File:</text>
<text x="206.9" y="188.6">25-Sep-2011</text>
<text x="206.9" y="191">D:\</text>
<text x="215.6" y="191">\tu20110913\</text>
<text x="241.2" y="191">.ddDrawn By:</text>
<text x="243.3" y="188.6">Sheet</text>
<text x="243.8" y="191">b</text>
<text x="249.9" y="188.6">of</text>
<text x="45.1" y="194.6">1</text>
<text x="112.6" y="194.6">2</text>
<text x="180.1" y="194.6">3</text>
<text x="247.6" y="194.6">4</text>
</g>
<g font-size="2.1" fill="#a1006a">
<text x="30.8" y="24.3">+18V</text>
<text x="127.4" y="27.9">VU+</text>
<text x="113.3" y="34.9">VU-</text>
<text x="165.3" y="32.5">+5V</text>
<text x="212.1" y="34.9">VCC</text>
<text x="68.7" y="37.3">+12V</text>
<text x="142.5" y="39.5">IC304</text>
<text x="212.1" y="39.5">A</text>
<text x="127.4" y="46.7">E1</text>
<text x="127.4" y="53.7">VV+</text>
<text x="52" y="59.5">+12V</text>
<text x="113.3" y="60.7">VV-</text>
<text x="127.4" y="72.5">E3</text>
<text x="173.1" y="72.5">IC305</text>
<text x="242.7" y="72.5">B</text>
<text x="127.4" y="79.5">VW+</text>
<text x="191.2" y="80.7">+5VHCNW2611</text>
<text x="233.3" y="79.5">VCC</text>
<text x="113.3" y="86.5">VW-</text>
<text x="127.4" y="98.3">E5</text>
<text x="151" y="98.3">C</text>
<text x="178.9" y="113.5">+24V</text>
<text x="244.8" y="108.9">+24V</text>
<text x="41.1" y="117.1">-9V</text>
<text x="212.3" y="115.9">+5V</text>
<text x="205.2" y="120.6">24V</text>
<text x="78.1" y="142.9">+15V</text>
<text x="141.7" y="138.2">+5V</text>
<text x="97.8" y="147.6">+6.5V</text>
<text x="216.7" y="147.6">+24V</text>
<text x="23.3" y="161.6">+18V</text>
<text x="90.8" y="164">VCC=5V</text>
<text x="45.1" y="173.4">+15V</text>
</g>
<g font-size="2.1" fill="#000080">
<text x="44.7" y="33.7">IC104</text>
<text x="87" y="31.3">177.138</text>
<text x="87" y="33.4">175Z1775</text>
<text x="100.8" y="31.2">DIODE</text>
<text x="126.9" y="35.6">C201</text>
<text x="174" y="34.2">150R</text>
<text x="197.5" y="31.3">IC304</text>
<text x="24.2" y="37.9">6.2K</text>
<text x="44.7" y="36.1">LM293</text>
<text x="56.4" y="39.1">4.7K</text>
<text x="100.8" y="38.2">DIODE</text>
<text x="112.9" y="40.3">C222</text>
<text x="126.9" y="37.7">56u/35V</text>
<text x="152.8" y="41.2">100R</text>
<text x="164.6" y="41.2">3.3K</text>
<text x="185.8" y="37.9">NPN</text>
<text x="56.4" y="43.8">20K</text>
<text x="112.9" y="42.4">56u/35V</text>
<text x="164.6" y="44.7">CAP</text>
<text x="195.2" y="45.5">HCNW2611</text>
<text x="56.4" y="53">13K</text>
<text x="56.4" y="48.5">20K</text>
<text x="184.1" y="52">330R</text>
<text x="30.3" y="59.3">CAP</text>
<text x="56.4" y="57.7">3.6K</text>
<text x="100.8" y="57">DIODE</text>
<text x="219.4" y="59.1">330R</text>
<text x="25.8" y="64.7">6.2K</text>
<text x="100.8" y="64">DIODE</text>
<text x="126.9" y="63.8">C205</text>
<text x="126.9" y="65.9">56u/35V</text>
<text x="37.6" y="68.5">NPN</text>
<text x="56.4" y="68.5">BSP31</text>
<text x="112.9" y="66.1">C223</text>
<text x="112.9" y="68.2">56u/35V</text>
<text x="197.5" y="66.5">IC305</text>
<text x="226" y="68.7">NPN</text>
<text x="68" y="73.4">CAP</text>
<text x="230.4" y="74.1">3.3K</text>
<text x="37.6" y="82.5">PNP</text>
<text x="56.4" y="82.5">BSP41</text>
<text x="68" y="80.4">CAP</text>
<text x="87" y="83">177.138</text>
<text x="100.8" y="82.8">DIODE</text>
<text x="183.4" y="78.8">1K</text>
<text x="221" y="81.1">150R</text>
<text x="68" y="87.5">CAP</text>
<text x="87" y="85.1">175Z1775</text>
<text x="100.8" y="89.8">DIODE</text>
<text x="126.9" y="87.2">C208</text>
<text x="126.9" y="89.3">56u/35V</text>
<text x="211.3" y="87.7">R357</text>
<text x="68" y="94.5">CAP</text>
<text x="112.9" y="91.9">C224</text>
<text x="112.9" y="94.1">56u/35V</text>
<text x="211.3" y="94.7">94R</text>
<text x="68" y="101.6">CAP</text>
<text x="157.5" y="100.2">10K</text>
<text x="185.8" y="97.1">BSP37</text>
<text x="56.4" y="107.2">24R</text>
<text x="169.2" y="103.5">CAP</text>
<text x="37.4" y="108.9">DIODE</text>
<text x="49.1" y="108.9">CAP</text>
<text x="49.4" y="113.3">DIODE</text>
<text x="68" y="108.6">CAP</text>
<text x="230.4" y="113.5">MK300</text>
<text x="249.2" y="117.5">DIODE</text>
<text x="260.9" y="119.9">CAP</text>
<text x="49.4" y="120.3">C153</text>
<text x="49.4" y="122.7">100u/35V</text>
<text x="167" y="125.3">3</text>
<text x="181.7" y="122.4">100K</text>
<text x="214.6" y="124.8">1K</text>
<text x="157.5" y="128.4">10K</text>
<text x="167" y="130">2</text>
<text x="178.6" y="127.6">1</text>
<text x="183.4" y="130.5">4.7K</text>
<text x="199.8" y="127.6">5</text>
<text x="206.9" y="127.6">8</text>
<text x="211.6" y="130">7</text>
<text x="249.2" y="131.8">BSP37</text>
<text x="171.4" y="134.9">LM293</text>
<text x="181.7" y="134.2">1K</text>
<text x="195.2" y="133.9">CAP</text>
<text x="199.8" y="132.3">6</text>
<text x="206.9" y="134.7">4</text>
<text x="211.8" y="137.2">LM293</text>
<text x="228.1" y="133">330R</text>
<text x="150.5" y="140">10K</text>
<text x="193.5" y="141.7">4.7K</text>
<text x="239.8" y="138.7">CAP</text>
<text x="77.6" y="148.1">104</text>
<text x="162.2" y="145.7">CAP</text>
<text x="167.6" y="144">10K</text>
<text x="183.4" y="145.7">1u</text>
<text x="204.6" y="149.4">51K</text>
<text x="28.2" y="151.1">IC100</text>
<text x="28.2" y="153.4">LM317L</text>
<text x="59.5" y="155.4">470R</text>
<text x="68.9" y="155.4">470R</text>
<text x="115.2" y="155.8">L4931-5V</text>
<text x="117.5" y="153.4">IC103</text>
<text x="125.3" y="153">4.7K</text>
<text x="193.5" y="153.4">51K</text>
<text x="204.6" y="155.1">CAP</text>
<text x="59.5" y="167">6.2K</text>
<text x="68.9" y="167.6">4.7K</text>
<text x="103.5" y="169.2">22u/35V</text>
<text x="32.7" y="176.7">DIODE</text>
<text x="263.3" y="184">V1.0</text>
<text x="263.3" y="188.6">2/4</text>
</g>
</svg>
